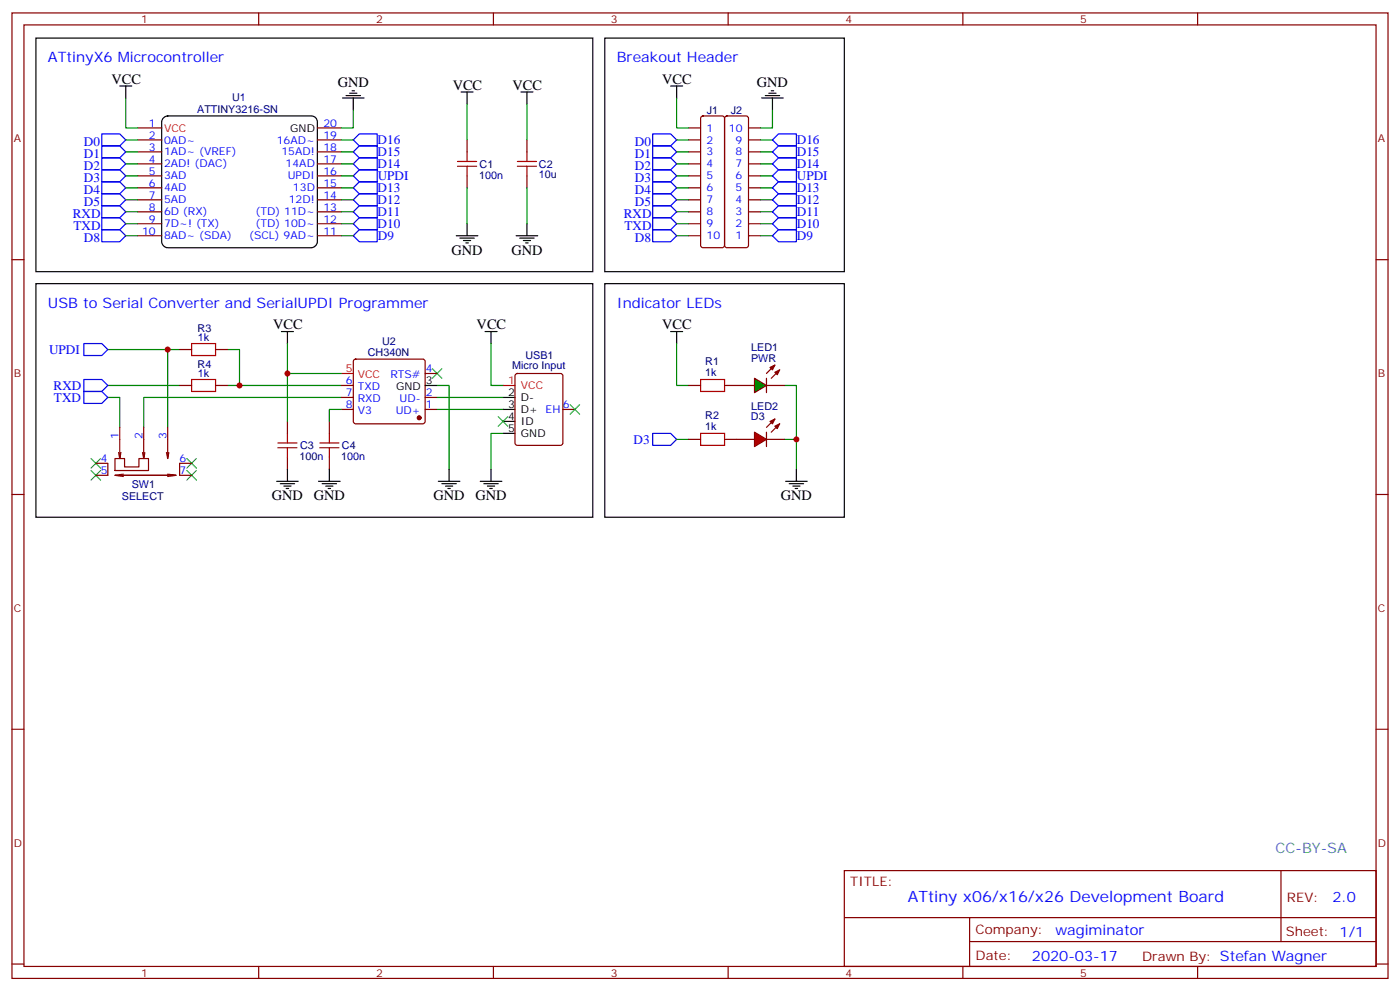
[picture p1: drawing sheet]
<svg xmlns="http://www.w3.org/2000/svg" width="412mm" height="292mm" viewBox="0 0 412 292" stroke-linecap="round" stroke-linejoin="round" font-family="sans-serif">
<g fill="none" stroke="#870000" stroke-width=".35">
<path d="M3.5 3.8h405.4v284.3h-405.4zM7.1 7.3h398.2v277.3h-398.2zM76.2 3.8v3.5M145.3 3.8v3.5M214.5 3.8v3.5M283.6 3.8v3.5M352.8 3.8v3.5M40.6 37.7h7M93.5 37.7h7M202.8 37.7h3.6M206.6 34.4l.5-.3h5.6l.5 .3 .2 .5v37.3l-.2 .5-.5 .3h-5.6l-.5-.3-.2-.5v-37.3zM213.7 34.4l.4-.3h5.7l.5 .3 .2 .5v37.3l-.2 .5-.5 .3h-5.7l-.5-.3-.2-.5v-37.3z"/>
<path d="M220.5 37.7h3.5M40.6 41.2h7M40.6 44.7h7M40.6 48.3h7M40.6 51.8h7M40.6 55.3h7M40.6 58.8h7M93.5 41.2h7M93.5 44.7h7M93.5 48.3h7M93.5 51.8h7M93.5 55.3h7"/>
<path d="M93.5 58.8h7M137.6 41.2v3.5M137.6 51.8v3.5M155.2 41.2v3.5M155.2 51.8v3.5M202.8 41.2h3.6M202.8 44.7h3.6M202.8 48.3h3.6M202.8 51.8h3.6M202.8 55.3h3.6M202.8 58.8h3.6M220.5 41.2h3.5"/>
<path d="M220.5 44.7h3.5M220.5 48.3h3.5M220.5 51.8h3.5M220.5 55.3h3.5M220.5 58.8h3.5M3.5 76.5h3.6M40.6 62.4h7M40.6 65.9h7M40.6 69.4h7M93.5 62.4h7M93.5 65.9h7M93.5 69.4h7"/>
<path d="M202.8 62.4h3.6M202.8 65.9h3.6M202.8 69.4h3.6M220.5 62.4h3.5M220.5 65.9h3.5M220.5 69.4h3.5M405.3 76.5h3.6M52.9 113.5h3.5M52.9 102.9h3.5M63.5 113.5h3.5M63.5 102.9h3.5M100.5 113.5h3.6"/>
<path d="M100.5 117.1h3.6M104.3 106l.5-.2h19.7l.5 .2 .2 .5v17.6l-.2 .5-.5 .2h-19.7l-.5-.2-.2-.5v-17.6zM125.2 117.1h3.6M125.2 110h3.6M151.9 110.2l.5-.2h12.7l.7 .4v20.1l-.5 .6-12.9 .1-.7-.5v-20zM202.8 113.5h3.6M213.4 113.5h8.8M225.8 113.5h5.3M28.2 136.5h3.5v3.5h-3.5M33.9 135h2.8v2.5h4.2v-2.5h2.8v3.6h-9.8zM34.9 133.3l.4 1.7M35.3 125.9v9.1l.3-1.7"/>
<path d="M36.3 139.6l-2.4 .4M42 133.3l.3 1.7M42.3 125.9v9.1l.4-1.7M49 133.3l.4 1.7M49.4 140h-15.5l2.4 .3M49.4 125.9v9.1l.3-1.7M49.4 139.6l2.5 .4h-16.6M51.9 140l-2.5 .3M56.4 136.5h-3.5v3.5h3.5M84.7 124.1v3.5M84.7 134.7v3.5M97 124.1v3.5"/>
<path d="M97 134.7v3.5M100.5 120.6h3.6M125.2 120.6h3.6M165.8 120.6h3.5M202.8 129.4h3.6M213.4 129.4h3.6M3.5 145.6h3.6M405.3 145.6h3.6M3.5 214.8h3.6M405.3 214.8h3.6M248.7 256.4h156.6v28.2h-156.6zM377.3 256.4v20.9"/>
<path d="M248.7 270.2h156.5M285.6 277.3h119.6M285.6 270.2v14.2M3.5 283.9h3.6M76.2 284.6v3.5M145.3 284.6v3.5M214.5 284.6v3.5M283.6 284.6v3.5M352.8 284.6v3.5M405.3 283.9h3.6"/>
</g>
<g fill="none" stroke="#000" stroke-width=".35">
<path d="M10.6 11.2h164v68.8h-164zM178.2 11.2h70.5v68.8h-70.5zM35.3 25.3h3.5M37 25.3v3.6M48.2 34.7l1.2-.6h42.3a1.76 1.76 0 0 1 1.8 1.8v35.3a1.89 1.89 0 0 1-1.8 1.8h-42.3a1.89 1.89 0 0 1-1.8-1.8v-35.3zM100.9 28.9h6.3M102 28.2h4.2M103 27.4h2.1M103.7 26.7h.7M104.1 28.9v3.5M135.8 27.1h3.5M137.6 27.1v3.5"/>
<path d="M153.5 27.1h3.5M155.2 27.1v3.5M197.6 25.3h3.5M199.3 25.3v3.6M224.4 28.9h6.3M225.4 28.2h4.3M226.5 27.4h2.1M227.2 26.7h.7M227.5 28.9v3.5M134.4 69.4h6.4M135.5 70.1h4.2M136.5 70.8h2.1"/>
<path d="M137.2 71.5h.7M137.6 65.9v3.5M152 69.4h6.4M153.1 70.1h4.2M154.2 70.8h2.1M154.9 71.5h.7M155.2 65.9v3.5M10.6 83.5h164v68.8h-164zM82.9 97.6h3.5M84.7 97.6v3.6M142.9 97.6h3.5M144.6 97.6v3.6"/>
<path d="M178.2 83.5h70.5v68.8h-70.5zM197.6 97.6h3.5M199.3 97.6v3.6M125.2 113.5h3.6M148.2 117.1h3.5M84.7 138.2v3.5M97 138.2v3.5M132.3 138.2v3.5M144.6 138.2v3.5M148.2 127.6h3.5M148.2 124.1h3.5M148.2 120.6h3.5"/>
<path d="M234.6 138.2v3.5M81.5 141.7h6.3M82.5 142.5h4.3M83.6 143.2h2.1M84.3 143.9h.7M93.8 141.7h6.4M94.9 142.5h4.2M96 143.2h2.1M96.7 143.9h.7M129.1 141.7h6.4M130.2 142.5h4.2M131.2 143.2h2.1"/>
<path d="M131.9 143.9h.7M141.5 141.7h6.3M142.5 142.5h4.3M143.6 143.2h2.1M144.3 143.9h.7M231.4 141.7h6.4M232.5 142.5h4.2M233.5 143.2h2.2M234.2 143.9h.7"/>
</g>
<g fill="none" stroke="#00f" stroke-width=".35">
<path d="M30 39.4h5.3l1.7 1.8-1.7 1.8h-5.3zM192.3 39.4h5.3l1.7 1.8-1.7 1.8h-5.3zM30 43h5.3l1.7 1.7-1.7 1.8h-5.3zM30 46.5h5.3l1.7 1.8-1.7 1.7h-5.3zM30 50h5.3l1.7 1.8-1.7 1.8h-5.3zM30 53.6h5.3l1.7 1.7-1.7 1.8h-5.3zM30 57.1h5.3l1.7 1.7-1.7 1.8h-5.3zM104.1 58.8l1.7-1.7h5.3v3.5h-5.3zM104.1 48.3l1.7-1.8h5.3v3.5h-5.3zM104.1 44.7l1.7-1.7h5.3v3.5h-5.3zM104.1 41.2l1.7-1.8h5.3v3.6h-5.3zM104.1 51.8l1.7-1.8h5.3v3.6h-5.3z"/>
<path d="M105.8 53.6h5.3v3.5h-5.3l-1.7-1.8zM192.3 57.1h5.3l1.7 1.7-1.7 1.8h-5.3zM192.3 53.6h5.3l1.7 1.7-1.7 1.8h-5.3zM192.3 50h5.3l1.7 1.8-1.7 1.8h-5.3zM192.3 46.5h5.3l1.7 1.8-1.7 1.7h-5.3zM192.3 43h5.3l1.7 1.7-1.7 1.8h-5.3zM227.5 51.8l1.8-1.8h5.3v3.6h-5.3zM227.5 41.2l1.8-1.8h5.3v3.6h-5.3zM227.5 44.7l1.8-1.7h5.3v3.5h-5.3zM227.5 48.3l1.8-1.8h5.3v3.5h-5.3zM227.5 55.3l1.8-1.7h5.3v3.5h-5.3zM227.5 58.8l1.8-1.7h5.3v3.5h-5.3z"/>
<path d="M30 60.6h5.3l1.7 1.8-1.7 1.7h-5.3zM30 64.1h5.3l1.7 1.8-1.7 1.8h-5.3zM30 67.7h5.3l1.7 1.7-1.7 1.8h-5.3zM104.1 69.4l1.7-1.7h5.3v3.5h-5.3zM104.1 65.9l1.7-1.8h5.3v3.6h-5.3zM104.1 62.4l1.7-1.8h5.3v3.5h-5.3zM192.3 67.7h5.3l1.7 1.7-1.7 1.8h-5.3zM192.3 64.1h5.3l1.7 1.8-1.7 1.8h-5.3zM192.3 60.6h5.3l1.7 1.8-1.7 1.7h-5.3zM227.5 62.4l1.8-1.8h5.3v3.5h-5.3zM227.5 65.9l1.8-1.8h5.3v3.6h-5.3zM227.5 69.4l1.8-1.7h5.3v3.5h-5.3z"/>
<path d="M24.7 101.2h5.3l1.7 1.7-1.7 1.8h-5.3zM24.7 111.8h5.3l1.7 1.7-1.7 1.8h-5.3zM24.7 115.3h5.3l1.7 1.8-1.7 1.7h-5.3zM192.3 127.6h5.3l1.7 1.8-1.7 1.8h-5.3z"/>
</g>
<g fill="none" stroke="#008700" stroke-width=".35">
<path d="M37 28.9v8.8h3.6M104.1 32.4v5.3h-3.6M199.3 28.9v8.8h3.5M227.5 32.4v5.3h-3.5M37 41.2h3.6M37 44.7h3.6M37 48.3h3.6M37 51.8h3.6M37 55.3h3.6M37 58.8h3.6M100.5 41.2h3.6M100.5 44.7h3.6"/>
<path d="M100.5 48.3h3.6M100.5 51.8h3.6M100.5 55.3h3.6M100.5 58.8h3.6M199.3 41.2h3.5M199.3 44.7h3.5M199.3 48.3h3.5M199.3 51.8h3.5M199.3 55.3h3.5M199.3 58.8h3.5M224 41.2h3.5M224 44.7h3.5"/>
<path d="M224 48.3h3.5M224 51.8h3.5M224 55.3h3.5M224 58.8h3.5M37 62.4h3.6M37 65.9h3.6M37 69.4h3.6M100.5 62.4h3.6M100.5 65.9h3.6M100.5 69.4h3.6M199.3 62.4h3.5M199.3 65.9h3.5"/>
<path d="M199.3 69.4h3.5M224 62.4h3.5M224 65.9h3.5M224 69.4h3.5M31.7 117.1h3.6v8.8M31.7 113.5h21.2M31.7 102.9h21.2M49.4 102.9v23M67 102.9h3.6v10.6h29.9M67 113.5h3.6M84.7 101.2v8.8h15.8M84.7 110v14.1"/>
<path d="M100.5 117.1h-58.2v8.8M128.8 113.5h3.5v24.7M128.8 117.1h19.4M144.6 101.2v12.3h3.6M199.3 101.2v12.3h3.5M231.1 113.5h3.5v24.7M100.5 120.6h-3.5v3.5M128.8 120.6h19.4M148.2 127.6h-3.6v10.6M199.3 129.4h3.5M231.1 129.4h3.5"/>
</g>
<g fill="none" stroke="#a10000" stroke-width=".35">
<path d="M134.8 49h5.6M134.8 47.6h5.6M137.6 44.7v2.9M137.6 49v2.8M152.4 49h5.6M152.4 47.6h5.6M155.2 44.7v2.9M155.2 49v2.8M56.4 111.8h7.1v3.5h-7.1zM56.4 101.2h7.1v3.5h-7.1zM206.4 111.8h7v3.5h-7zM81.8 131.9h5.7"/>
<path d="M81.8 130.5h5.7M84.7 127.6v2.9M84.7 131.9v2.8M94.2 131.9h5.6M94.2 130.5h5.6M97 127.6v2.9M97 131.9v2.8M206.4 127.6h7v3.6h-7z"/>
</g>
<g fill="none" stroke="#3c3" stroke-width=".35">
<path d="M127.4 108.6l2.8 2.8M130.2 108.6l-2.8 2.8M167.9 119.2l2.8 2.8M170.7 119.2l-2.8 2.8M26.8 138.6l2.8 2.8M26.8 135l2.8 2.9M29.6 138.6l-2.8 2.8M29.6 135l-2.8 2.9M55 138.6l2.9 2.8M55 135l2.9 2.9M57.9 138.6l-2.9 2.8M57.9 135l-2.9 2.9"/>
<path d="M146.8 122.7l2.8 2.8M149.6 122.7l-2.8 2.8"/>
</g>
<path d="M100.5 110h3.6M148.2 113.5h3.5" fill="none" stroke="#f00" stroke-width=".35"/>
<circle cx="123.5" cy="123" r=".53" fill="#870000" stroke="#870000" stroke-width=".35"/>
<path d="M222.2 111.4l3.6 2.1-3.6 2.1z" fill="#0c0" stroke="#870000" stroke-width=".35"/>
<path d="M225.8 111.4v4.2M228.2 107.5l-2.4 2.5M229.7 108.9l-2.5 2.5M217 129.4h5.2M225.8 127.3v4.2M225.8 129.4h5.3M228.2 123.4l-2.4 2.5M229.7 124.8l-2.5 2.5" fill="none" stroke="#870000" stroke-width=".35"/>
<g fill="#870000" stroke="#870000" stroke-width=".35">
<path d="M228.2 109.6l1.5-.7-.7 1.4z"/>
<path d="M226.8 108.2l1.4-.7-.7 1.4z"/>
<path d="M228.2 125.5l1.5-.7-.7 1.4z"/>
<path d="M226.8 124.1l1.4-.7-.7 1.4z"/>
</g>
<path d="M222.2 127.3l3.6 2.1-3.6 2.1z" fill="#f00" stroke="#870000" stroke-width=".35"/>
<path d="M137.6 30.6v10.6M155.2 30.6v10.6M137.6 55.3v10.6M155.2 55.3v10.6" fill="none" stroke="#008700" stroke-width=".35"/>
<g fill="#c00">
<circle cx="234.6" cy="129.4" r=".88"/>
<circle cx="70.6" cy="113.5" r=".88"/>
<circle cx="49.4" cy="102.9" r=".88"/>
<circle cx="84.7" cy="110" r=".88"/>
</g>
<text font-size="4.6" fill="#00f" x="267.4" y="265.6">ATtiny x06/x16/x26 Development Board</text>
<g font-size="4.2" fill="#00f">
<text x="14.1" y="18.3">ATtinyX6 Microcontroller</text>
<text x="181.7" y="18.3">Breakout Header</text>
<text x="14.1" y="90.6">USB to Serial Converter and SerialUPDI Programmer</text>
<text x="181.7" y="90.6">Indicator LEDs</text>
<text x="392.5" y="265.7">2.0</text>
<text x="310.9" y="275.2">wagiminator</text>
<text x="304" y="283">2020-03-17</text>
</g>
<g font-size="4.2">
<text x="32.8" y="24.6">VCC</text>
<text x="99.5" y="25.7">GND</text>
<text x="133.3" y="26.4">VCC</text>
<text x="151" y="26.4">VCC</text>
<text x="195.1" y="24.6">VCC</text>
<text x="222.9" y="25.7">GND</text>
<text x="133" y="75.1">GND</text>
<text x="150.6" y="75.1">GND</text>
<text x="80.4" y="96.9">VCC</text>
<text x="140.4" y="96.9">VCC</text>
<text x="195.1" y="96.9">VCC</text>
<text x="80.1" y="147.4">GND</text>
<text x="92.4" y="147.4">GND</text>
<text x="127.7" y="147.4">GND</text>
<text x="140.1" y="147.4">GND</text>
<text x="230" y="147.4">GND</text>
</g>
<text font-size="4.2" fill="#0099b0" x="375.7" y="251.1">CC-BY-SA</text>
<g font-size="3.9" fill="#00f">
<text x="24.7" y="43">D0</text>
<text x="24.7" y="46.5">D1</text>
<text x="111.2" y="46">D15</text>
<text x="111.2" y="42.5">D16</text>
<text x="187" y="46.5">D1</text>
<text x="187" y="43">D0</text>
<text x="234.7" y="42.5">D16</text>
<text x="234.7" y="46">D15</text>
<text x="24.7" y="50">D2</text>
<text x="24.7" y="53.6">D3</text>
<text x="111.2" y="49.6">D14</text>
<text x="111.3" y="53">UPDI</text>
<text x="187" y="53.6">D3</text>
<text x="187" y="50">D2</text>
<text x="234.7" y="49.6">D14</text>
<text x="234.7" y="53">UPDI</text>
<text x="24.7" y="57.1">D4</text>
<text x="111.2" y="56.6">D13</text>
<text x="187" y="57.1">D4</text>
<text x="234.7" y="56.6">D13</text>
<text x="21.4" y="64.2">RXD</text>
<text x="24.7" y="60.6">D5</text>
<text x="111.2" y="63.7">D11</text>
<text x="111.2" y="60.1">D12</text>
<text x="183.7" y="64.2">RXD</text>
<text x="187" y="60.6">D5</text>
<text x="234.7" y="60.1">D12</text>
<text x="234.7" y="63.7">D11</text>
<text x="21.7" y="67.7">TXD</text>
<text x="24.7" y="71.2">D8</text>
<text x="111.2" y="67.2">D10</text>
<text x="111.3" y="70.7">D9</text>
<text x="183.9" y="67.7">TXD</text>
<text x="187" y="71.2">D8</text>
<text x="234.7" y="67.2">D10</text>
<text x="234.8" y="70.7">D9</text>
<text x="14.4" y="104.2">UPDI</text>
<text x="15.8" y="114.8">RXD</text>
<text x="15.9" y="118.3">TXD</text>
<text x="186.7" y="130.7">D3</text>
</g>
<g font-size="3.9" fill="#800">
<text x="250.5" y="261">TITLE:</text>
<text x="379.1" y="265.7">REV:</text>
<text x="287.4" y="275.2">Company:</text>
<text x="378.7" y="275.8">Sheet: 1/1</text>
<text x="287.4" y="282.9">Date:</text>
<text x="336.4" y="282.9">Drawn By: Stefan Wagner</text>
</g>
<g font-size="3.2" fill="#800">
<text x="41.6" y="6.8">1</text>
<text x="110.8" y="6.8">2</text>
<text x="179.9" y="6.8">3</text>
<text x="249.1" y="6.8">4</text>
<text x="318.2" y="6.8">5</text>
<text x="4.1" y="41.9">A</text>
<text x="405.9" y="41.9">A</text>
<text x="4.1" y="111.1">B</text>
<text x="405.9" y="111.1">B</text>
<text x="4.1" y="180.2">C</text>
<text x="405.9" y="180.2">C</text>
<text x="4.1" y="249.3">D</text>
<text x="405.9" y="249.3">D</text>
<text x="41.6" y="287.6">1</text>
<text x="110.8" y="287.6">2</text>
<text x="179.9" y="287.6">3</text>
<text x="249.1" y="287.6">4</text>
<text x="318.2" y="287.6">5</text>
</g>
<g font-size="3.2" fill="#000080">
<text x="68.4" y="29.9">U1</text>
<text x="58.1" y="33.1">ATTINY3216-SN</text>
<text x="208.2" y="33.6">J1</text>
<text x="215.3" y="33.6">J2</text>
<text x="141.1" y="52.6">100n</text>
<text x="141.3" y="49.4">C1</text>
<text x="158.7" y="52.6">10u</text>
<text x="158.7" y="49.4">C2</text>
<text x="58.2" y="97.7">R3</text>
<text x="58.2" y="100.6">1k</text>
<text x="112.6" y="101.5">U2</text>
<text x="108.3" y="104.8">CH340N</text>
<text x="154.8" y="105.7">USB1</text>
<text x="207.7" y="107.5">R1</text>
<text x="221.2" y="106.5">PWR</text>
<text x="221.3" y="103.4">LED1</text>
<text x="58.2" y="108.3">R4</text>
<text x="58.2" y="111.1">1k</text>
<text x="150.8" y="108.7">Micro Input</text>
<text x="207.7" y="110.7">1k</text>
<text x="207.7" y="123.4">R2</text>
<text x="221.2" y="123.8">D3</text>
<text x="221.3" y="120.7">LED2</text>
<text x="207.7" y="126.6">1k</text>
<text x="88.2" y="135.5">100n</text>
<text x="88.4" y="132.3">C3</text>
<text x="100.5" y="135.5">100n</text>
<text x="100.7" y="132.3">C4</text>
<text x="38.8" y="143.7">SW1</text>
<text x="35.9" y="147.2">SELECT</text>
</g>
<g font-size="3.2" fill="#00f">
<text x="43.8" y="37.3">1</text>
<text x="43.8" y="40.9">2</text>
<text x="95.2" y="40.9">19</text>
<text x="95.2" y="37.3">20</text>
<text x="208.1" y="38.7">1</text>
<text x="214.7" y="38.7">10</text>
<text x="43.8" y="44.4">3</text>
<text x="43.8" y="47.9">4</text>
<text x="48.3" y="42.3">0AD~</text>
<text x="48.3" y="45.8">1AD~ (VREF)</text>
<text x="81.5" y="42.3">16AD~</text>
<text x="82.9" y="45.8">15AD!</text>
<text x="95.2" y="47.9">17</text>
<text x="95.2" y="44.4">18</text>
<text x="208.1" y="42.3">2</text>
<text x="208.1" y="45.8">3</text>
<text x="216.7" y="45.8">8</text>
<text x="216.7" y="42.3">9</text>
<text x="43.8" y="51.4">5</text>
<text x="48.3" y="49.3">2AD! (DAC)</text>
<text x="48.3" y="52.8">3AD</text>
<text x="84.1" y="49.3">14AD</text>
<text x="84.8" y="52.8">UPDI</text>
<text x="95.2" y="51.4">16</text>
<text x="208.1" y="49.3">4</text>
<text x="208.1" y="52.8">5</text>
<text x="216.7" y="52.8">6</text>
<text x="216.7" y="49.3">7</text>
<text x="43.8" y="55">6</text>
<text x="43.8" y="58.5">7</text>
<text x="48.3" y="56.4">4AD</text>
<text x="48.3" y="59.9">5AD</text>
<text x="85.1" y="59.9">12D!</text>
<text x="86.3" y="56.4">13D</text>
<text x="95.2" y="58.5">14</text>
<text x="95.2" y="55">15</text>
<text x="208.1" y="56.4">6</text>
<text x="208.1" y="59.9">7</text>
<text x="216.7" y="59.9">4</text>
<text x="216.7" y="56.4">5</text>
<text x="43.8" y="62">8</text>
<text x="43.8" y="65.5">9</text>
<text x="48.3" y="63.4">6D (RX)</text>
<text x="75.3" y="63.4">(TD) 11D~</text>
<text x="95.2" y="65.5">12</text>
<text x="95.2" y="62">13</text>
<text x="208.1" y="63.4">8</text>
<text x="216.7" y="63.4">3</text>
<text x="41.8" y="69.1">10</text>
<text x="48.3" y="67">7D~! (TX)</text>
<text x="48.3" y="70.5">8AD~ (SDA)</text>
<text x="73.4" y="70.5">(SCL) 9AD~</text>
<text x="75.3" y="67">(TD) 10D~</text>
<text x="95.2" y="69.1">11</text>
<text x="208.1" y="67">9</text>
<text x="208.1" y="70.5">10</text>
<text x="216.7" y="70.5">1</text>
<text x="216.7" y="67">2</text>
<text x="101.9" y="113.2">6</text>
<text x="115" y="111.4">RTS#</text>
<text x="125.4" y="109.6">4</text>
<text x="101.9" y="116.7">7</text>
<text x="105.4" y="114.9">TXD</text>
<text x="105.4" y="118.5">RXD</text>
<text x="117.7" y="118.5">UD-</text>
<text x="125.4" y="116.7">2</text>
<text x="101.9" y="120.2">8</text>
<text x="105.4" y="122">V3</text>
<text x="116.6" y="122">UD+</text>
<text x="125.4" y="120.2">1</text>
<text x="165.8" y="120.2">6</text>
<text x="34.9" y="129.4" transform="rotate(-90 34.9 129.4)">1</text>
<text x="42" y="129.4" transform="rotate(-90 42 129.4)">2</text>
<text x="49" y="129.4" transform="rotate(-90 49 129.4)">3</text>
<text x="29.7" y="136.1">4</text>
<text x="52.9" y="136.1">6</text>
<text x="29.7" y="139.6">5</text>
<text x="52.9" y="139.6">7</text>
</g>
<g font-size="3.2" fill="#f00">
<text x="48.3" y="38.7">VCC</text>
<text x="101.9" y="109.6">5</text>
<text x="105.4" y="111.4">VCC</text>
<text x="149.7" y="113.2">1</text>
<text x="153.5" y="114.6">VCC</text>
</g>
<g font-size="3.2">
<text x="85.5" y="38.7">GND</text>
<text x="125.4" y="113.2">3</text>
<text x="116.6" y="114.9">GND</text>
<text x="149.7" y="116.7">2</text>
<text x="153.5" y="118.1">D-</text>
<text x="149.7" y="123.8">4</text>
<text x="149.7" y="120.2">3</text>
<text x="153.5" y="125.2">ID</text>
<text x="153.5" y="121.6">D+ EH</text>
<text x="149.7" y="127.3">5</text>
<text x="153.5" y="128.7">GND</text>
</g>
</svg>
